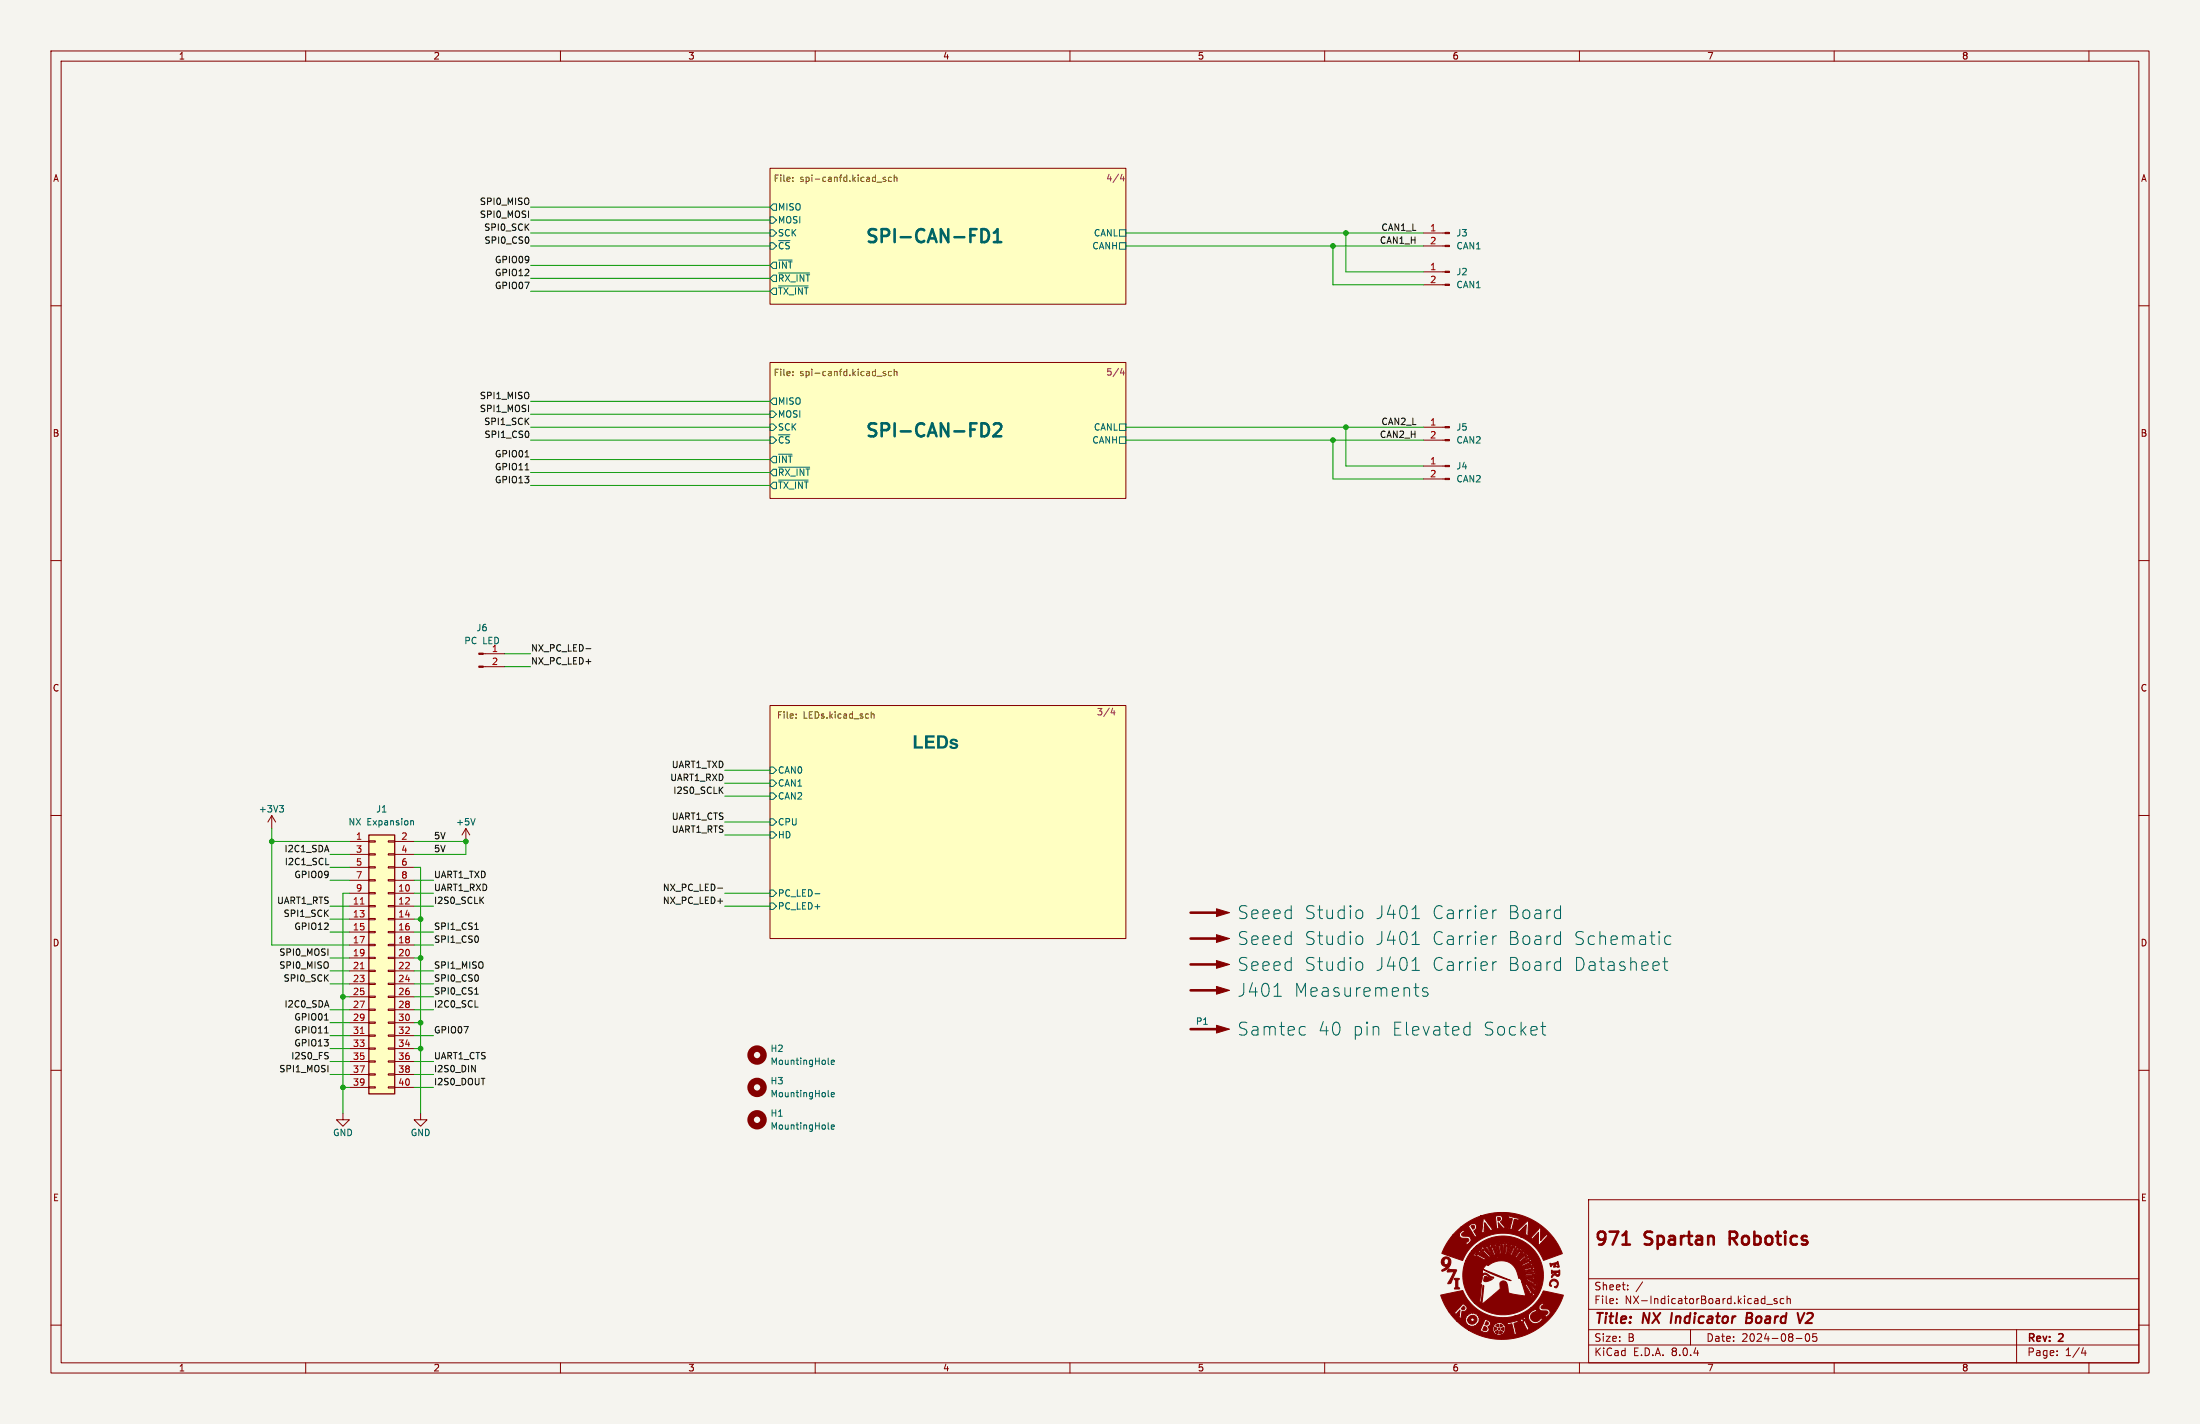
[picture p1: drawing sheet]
<svg xmlns="http://www.w3.org/2000/svg" width="432mm" height="279mm" viewBox="0 0 432 279" stroke-linecap="round" stroke-linejoin="round" font-family="sans-serif">
<path d="M0 0h431.8v279.4h-431.8z" fill="#f5f4ef" stroke="#f5f4ef" stroke-width=".2"/>
<g fill="none" stroke="#840000" stroke-width=".2">
<path d="M10 10h411.8v259.4h-411.8zM12 12h407.8v255.4h-407.8zM60 10v2M110 10v2M160 10v2M210 10v2M260 10v2M310 10v2M360 10v2M410 10v2M151.1 33h69.9v26.7h-69.9zM10 60h2"/>
<path d="M279.4 55.9h4.2M279.4 53.3h4.2M279.4 48.3h4.2M279.4 45.7h4.2M419.8 60h2M151.1 71.1h69.9v26.7h-69.9zM279.4 94h4.2M279.4 91.4h4.2M279.4 86.4h4.2M279.4 83.8h4.2M10 110h2M419.8 110h2"/>
<path d="M151.1 138.4h69.9v45.8h-69.9zM10 160h2M419.8 160h2M53.3 160l-.7 1.3M53.3 160v2.6M53.3 160l.8 1.3M91.4 165.1h.1M91.4 162.6l-.7 1.2M91.4 162.6v2.5M91.4 162.6l.8 1.2M10 210h2M67.3 218.4v1.3h1.3l-1.3 1.3-1.3-1.3h1.3"/>
<path d="M82.5 218.4v1.3h1.3l-1.3 1.3-1.2-1.3h1.2M419.8 210h2M311.8 235.4h108v32h-108zM10 260h2M311.8 256.9h108M311.8 250.9h108M317.3 255.6v.2M317.3 254.9v.1M319.5 252.9v.2M319.5 252.2v.1M322.4 251.5l-1.3 1.9M346.8 255.9h1.1"/>
<path d="M348.8 254.9l-.4-.1-.2 .2 .1 .2 .5 .2v.3h-.6M350.1 254.9l-.4-.1-.3 .3 .1 .6h.6M350.8 254.9l.2-.1 .3 .1 .1 .9M350.8 254.3v1.5M419.8 260h2M60 267.4v2M110 267.4v2M160 267.4v2M210 267.4v2M260 267.4v2M310 267.4v2M311.8 263.9h108"/>
<path d="M311.8 260.9h108M331.8 260.9v3M352.5 262.6h1.2M354.5 261.8l.2-.1a.8 .8 0 0 1 .5 .7 .8 .8 0 0 1-.5 .8 1 1 0 0 1-.2-1.4zM356.5 261.7h-.7v.7l.2-.1h.5l.1 .2-.1 .5-.2 .2-.5-.2M360 267.4v2M395.8 260.9v6.5M403.8 265.8v.2M403.8 265.1v.1M408.9 264.4l-.4 1.1h1M409.3 265v1M410 267.4v2"/>
</g>
<path d="M328.2 257.6l-.3 2M342.8 258.6h.7M343.5 258.6l.2 .1M343.6 257.6h-.7l-.2 2 .9-.1M343.7 258.5l-.2 .1M354.2 257.6l-1 2M355 257.6l-.3 .2M355.7 258.5l-1.3 1.1h1.2" fill="none" stroke="#840000" stroke-width=".4"/>
<path d="M233.7 179.1h6.3M233.7 184.2h6.3M233.7 189.2h6.3M233.7 194.3h6.3M233.7 201.9h6.3M318.5 244.2h1.4M339.5 243h1M340.5 241.7h-1v2.5" fill="none" stroke="#840000" stroke-width=".51"/>
<g fill="#840000" stroke="#840000" stroke-width=".2">
<path d="M282.8 254.1l4.3-.9a8.5 8.5 0 0 0 10 5.1h2.9l.1 .6 .4 .7h.3a1.43 1.43 0 0 0 1.9-.8l-.2-.3-.4 .5a.98 .98 0 0 1-1.6-.3 .98 .98 0 0 1 1-1.3l.1 .1 .2-.1-.1-.1a.43 .43 0 0 0-.4-.4 .43 .43 0 0 0-.4 .3l-.8 .6-.1 .5h-2.9h.1a8.5 8.5 0 0 0 3.3-1.8h1.5l.3 .6 .9 .1a.42 .42 0 0 1 .6 .2 .42 .42 0 0 1-.5 .5l-.2 .1 .4 .5 .2-.3a.73 .73 0 0 0 .4-1.1l-.4-.3h-1.1a.39 .39 0 0 1 0-.5 .39 .39 0 0 1 .5-.2l-.4-.5-.5 .5-.2 .4h-1.5a13.2 13.2 0 0 0 2.5-3.2l3.8 .8a12.7 12.7 0 0 1-18.6 6.9h2.1l1.4 .5 .3-.1 .3-.7h.6l.1 .1-.1 .1 .2 .3-.1 .1h.1l.1 .3h.1v.2l.1-.1 .1 .2 .1-.1v.2l.1-.1 .3 .2 .1-.1 .3 .1 .1-.1h.1v-.1l.2 .1v-.2l.1 .1v-.2l.2 .1v-.2h.2l-.1-.1 .3-.2-.1-.1 .1-.1v-.3l.1-.1-.1-.1h.1l-.2-.2 .1-.2-.1-.1-.1-.3-.2 .1 .1-.2h-.3l-.1-.2-.1 .1-.1-.2h1.2l.2 .6 .7-.3 .4 1.6a.22 .22 0 0 1 .1 .3 .22 .22 0 0 1-.2 .1l.2 .2 .6-.2 .1-.2a.4 .4 0 0 1-.5-.5l-.1-.7a.41 .41 0 0 1-.1-.6 .41 .41 0 0 1 .6-.1h.2l-.1-.5h.5l.5 .3 .7 1.3a.21 .21 0 0 0 .2 .3 .21 .21 0 0 0 .2-.3l-.3-.8a1.17 1.17 0 0 1-.2-1.3h-.1a.22 .22 0 0 0-.3-.2 .22 .22 0 0 0-.1 .4l-.3 .1v-.4l-.3 .6-.6-.1-.1 .1-1.6 .4h-2.3v.1l-.1-.1v.2l-.4 .1-.1 .3-.1-.1-.2 .7h-.6v-.2l-.3-.2a.69 .69 0 0 0 .5-.8 .69 .69 0 0 0-.7-.6l-.5-.1 .1 .3-.2 .5-.6 1.3-.2-.1-.1 .2h-2.1l-2.2-1.8 1.7 .1 .1 .3-.2 .2h.4v.4l.2-.1 .4 .1v.2l.4-.2 .2 .2 .1-.2 .2-.1 .3 .1a.36 .36 0 0 1 .4-.5l-.1-.2 .4-.3a.28 .28 0 0 1-.2-.2 .28 .28 0 0 1 .2-.3 .28 .28 0 0 1-.3-.2 .28 .28 0 0 1 .2-.3 .31 .31 0 0 1-.4-.1 .31 .31 0 0 1-.1-.4h-.1a.28 .28 0 0 1-.3 .1 .28 .28 0 0 1-.1-.3 .35 .35 0 0 1-.4 .2 .35 .35 0 0 1-.3-.2 .3 .3 0 0 1-.2 .3 .3 .3 0 0 1-.3-.1v.2l-.2 .2h-.3a.31 .31 0 0 1 .1 .4 .31 .31 0 0 1-.4 .1 .3 .3 0 0 1 .3 .3 .3 .3 0 0 1-.3 .3h-1.4l-1.6-1.8h.9l.6 .6v-.3l.7-.7-.2 1.2a.47 .47 0 0 0 .4 .6h.1l-.1-.3 .1-.8a.3 .3 0 0 1 0-.4 .3 .3 0 0 1 .5 0h.1a.71 .71 0 0 0 .4-.8 .71 .71 0 0 0-.5-.6l-.4-.2v.2l-1.4 1.6-1.2-.1a11.3 11.3 0 0 1-1.6-3.3z"/>
<path d="M289.3 244.9l.4-.3h1.8l1.3 1.8 .2-.1 3.6 .1 .8-1.5a.41 .41 0 0 0 .3-.3 .41 .41 0 0 0-.1-.4l-.1 .3h-.2v-.3l-.3 .3v.5l-.6 1.3h-3.4l-1.1-2h.4l.4 .5 .6 1.5h2.8l.8-2-.1-.3a.16 .16 0 0 1 0 .2 .16 .16 0 0 1-.2 0 .16 .16 0 0 1 0-.2l-.7 2.2h-2.4l-.5-1.3 .1-.6-.3-.3h.4l.2 .4 .5 1.8 .2-.1-.4-1.9h.3l.2 .5 .2 1.4 1.2 .1 .3-1.5 .2-.4-.1-.5-.1 .3-.2-.1 .1-.3a.53 .53 0 0 0-.2 .9l-.2 1.5h-.8l-.2-1.6 .2-.5a.77 .77 0 0 1 .3 1v.8a.16 .16 0 0 0 0 .3 .16 .16 0 0 0 .2 0 .16 .16 0 0 0 0-.3l.1-2a.17 .17 0 0 1-.2 .2 .17 .17 0 0 1-.1-.3l-.1 .3h-.2l-.3-.4 .1 .3-.2 .1-.2-.2v.4h-.3l-.2-.4v.3l-.2-.2-.5 .1-.1 .3h-.1l-.1-.3-.2 .3h-.5a.18 .18 0 0 1 0 .3 .18 .18 0 0 1-.2 0 .18 .18 0 0 1-.1-.2v.2h-1.8a7.8 7.8 0 0 1 10.7-.1 7.8 7.8 0 0 1 .7 10.7 8.1 8.1 0 0 1-11.7 .4l1 .1 .3-.3 .4-3.2 .1 .1-.3 3.6 3.2-2.7a.76 .76 0 0 0 .3-1.1 .74 .74 0 0 1 .7-.8 .74 .74 0 0 1 .8 .8v.2a1.8 1.8 0 0 0 .3 1.4l3.3 .6-.7-2.3h.5l1 1.7 .1 .6 .4 .3v-.4h.2l.1 .3a.55 .55 0 0 0 .1-.6 .55 .55 0 0 0-.6-.3l-1-1.7-.8 .1-.1-.5h.6l.4 .2 1.5 1.6h.2l-.2-.2 .1-.1 .2 .1v-.2l-.6-.3-1.3-1.3h-.2l.2 .1-.1 .2-.8-.1-.2-.5h.9l.6 .4a2.36 2.36 0 0 1 1.3 .9l.4-.1-.3-.1 .1-.2 .3 .1-.3-.4h-.5l-1.5-.8-.1 .2h-.9v-.2h-.4l-.1-.2a3.5 3.5 0 0 0-2.2-3 3.5 3.5 0 0 0-3.7 .7l-.4-.2-.7 .9 5.6 2.3-3.2-1.1-2.4-1.2v1a1.03 1.03 0 0 1 1.5 .4l.7 .2v.2l-.6-.1-1.1-.7-.5 .2-.1 .7-.3 1.1 .2 .1-.4 3.5h-1a7.6 7.6 0 0 1-2-7.6l4.6 .1a4 4 0 0 1 5.2 .1 4.8 4.8 0 0 1 1.1 2.4l-.1-.6h.4l.1 .4 .1-.1a.35 .35 0 0 0-.1-.4 .35 .35 0 0 0-.5 0 .43 .43 0 0 1 0-.7h.2l.1 .3h.1a.36 .36 0 0 0-.1-.5 .36 .36 0 0 0-.5 .2l-.2-.3a.25 .25 0 0 1 0-.5 .25 .25 0 0 1 .3 .3h.2l-.2-.5-.6 .2-.1-.1a.31 .31 0 0 1-.3-.3 .31 .31 0 0 1 .3-.3l.2 .2h.2l-.4-.4-.4 .4-.2-.2a.34 .34 0 0 1-.4-.2 .34 .34 0 0 1 .1-.4l.5 .2a.42 .42 0 0 0-.6-.4 .36 .36 0 0 1-.1 .4 .36 .36 0 0 1-.5 0 .3 .3 0 0 1-.3-.2 .3 .3 0 0 1 0-.3h.5l-.7-.2v.5h-.9a.18 .18 0 0 1-.1-.3 .18 .18 0 0 1 .3-.1h.2l-.3-.1a.28 .28 0 0 0-.4 .1 .28 .28 0 0 0 .1 .4l-1 .2-.1-.3 .5-.2h-.3a.25 .25 0 0 0-.3 .2 .25 .25 0 0 0 .1 .3l-.5 .3a.28 .28 0 0 1-.2 .1 .28 .28 0 0 1-.3-.2l.4-.3-.3 .1a.28 .28 0 0 0-.2 .3 .28 .28 0 0 0 .2 .2l-.2 .2h-4.6l.3-.6h3.8a.37 .37 0 0 0 .5 .4l-.3-.4 .5-.3a.23 .23 0 0 1 .4-.1 .23 .23 0 0 1 0 .3l-.3 .2 .3-.1a.3 .3 0 0 0 .3-.2 .3 .3 0 0 0-.2-.3l.6-.2a.29 .29 0 0 1 .4-.1 .29 .29 0 0 1 .1 .3l-.5 .2 .4-.1a.3 .3 0 0 0 .3-.1 .3 .3 0 0 0-.1-.4h1.1v.4h-.5h.7v-.5l1 .3a.3 .3 0 0 1-.1 .3 .3 .3 0 0 1-.4 0h-.1l.6 .2 .2-.5 .5 .2a.29 .29 0 0 1 .3 .3 .29 .29 0 0 1-.2 .3l-.4-.1a.41 .41 0 0 0 .4 .3 .41 .41 0 0 0 .4-.4l.6 .6-.4 .2-.3-.1a.37 .37 0 0 0 .3 .3 .37 .37 0 0 0 .4-.2h.1l.4 .7-.4 .1-.2-.3h-.1l.2 .4a.38 .38 0 0 1 .4-.1 .38 .38 0 0 1 .3 .3v.2a.22 .22 0 0 1 0 .3 .22 .22 0 0 1-.3-.1l-.2-.2a.35 .35 0 0 0 .1 .4 .35 .35 0 0 0 .5-.1l.2 .8h-.5v-.4v.5l.8-.1v.1l1.9 .5 .3-.1a.17 .17 0 0 1-.3-.1 .17 .17 0 0 1 .2-.2l-2.3-.2-.1-.5h.3v.2h1.3l.5 .2 .3-.1-.2-.2 .1-.1 .2 .1-.3-.3-.5 .2h-1.7l-.1-.4h.3l.1 .2 2.1-.2-.2-.2 .3-.1-.3-.2-.5 .2-1.8 .3-.1-.5h.3v.2l1.6-.3a.43 .43 0 0 0 .4 .1 .43 .43 0 0 0 .3-.4 .18 .18 0 0 1-.2 .1 .18 .18 0 0 1-.2-.1l.3-.2-.5-.1-.4 .3-1.1 .3a.48 .48 0 0 1-.7-.3h.3l.1 .2 1.5-.6a.4 .4 0 0 0 .6-.3l-.2 .1-.1-.1 .1-.2h-.1l-1.9 .9h-.3l-.3-.5h.3l.2 .2 1.2-.6h.6l.3-.3h-.4v-.2h.3a.54 .54 0 0 0-.8 .3l-1.4 .6h-.3l-.2-.4h.3l.1 .2 1.8-1.1a.16 .16 0 0 1-.2-.1 .16 .16 0 0 1 .2-.2h-.3l-1.6 1.2h-.3l-.4-.4h.4l.1 .2 1.3-1a.44 .44 0 0 0 .4-.1 .44 .44 0 0 0 .1-.5l-.2 .3-.1-.1 .1-.3-.4 .2-.2 .4-1.1 .9h-.4l-.4-.3 .6 .1 1.5-1.4v-.3l-.2 .2v-.3l-.1 .1-1.4 1.6h-.4l-.5-.3h.5l.2 .1 .8-1.1 .5-.2 .1-.4-.3 .1-.1-.1 .2-.2a.52 .52 0 0 0-.5 .6l-.9 1.2h-.5l-.7-.3 1 .1 1.1-1.8a.16 .16 0 0 1-.3 0 .16 .16 0 0 1 .2-.2l-.3 .1-.1 .5-.8 1.3h-.8a5.8 5.8 0 0 0-4.6 .9h-3.8l.7-1.4h.7l.3 .4a1.47 1.47 0 0 1 1.3 .5l.6 .3 .4-.2-.4-.2a2.27 2.27 0 0 1-1.4-1l-.6-.1 .2 .3-.2 .1-.2-.2-.7 .1 .4-.6h1.1l1.9 1.5 .2-.1-1.7-1.6h-.3l.2 .1v.2l-1.4-.1 .4-.4h1.3l.2 .4 .5 .2 1.1 1.1 .3-.2-1.2-1.2a.55 .55 0 0 0-.2-.5 .55 .55 0 0 0-.6-.1 .22 .22 0 0 1 .3 .1 .22 .22 0 0 1-.1 .3l-.3-.2z"/>
<path d="M285.4 250.8h.1a.79 .79 0 0 1 .9 .2 .61 .61 0 0 0-.3 .8v.2a.51 .51 0 0 0 .4 .8l-.1 .1h-.7a.2 .2 0 0 1-.2-.1 .2 .2 0 0 1 .2-.3v-.8a.45 .45 0 0 0-.3-.7z"/>
<path d="M304.4 251.3a.87 .87 0 0 1 1.3 .1 .87 .87 0 0 1-.4 1.3l-.2-.2a.66 .66 0 0 0 .5-.9 .66 .66 0 0 0-1-.2 .66 .66 0 0 0-.1 1l-.4-.3z"/>
<path d="M284.3 249l1.2 .1a.25 .25 0 0 1 .4 .1 .25 .25 0 0 1-.1 .3l-.8 1.7a.65 .65 0 0 1-.8 .7l1.2-2.4-1 .1a.25 .25 0 0 1-.4-.1 .25 .25 0 0 1 .2-.4z"/>
<path d="M304.5 249.3l1.2 .1 .4-.2a.93 .93 0 0 1-.4 1.2h-.2a.36 .36 0 0 0-.3-.3 .36 .36 0 0 0-.3 .2l-.3 .4a.77 .77 0 0 1 .6-1h-.4l-.2 .2-.1-.2h.9a.32 .32 0 0 0 .2 .4 .32 .32 0 0 0 .3-.4h-1.4z"/>
<path d="M283.1 246.9a1.01 1.01 0 0 1 1.4 0 1.01 1.01 0 0 1 .1 1.4 1.54 1.54 0 0 1-1.6 1.1v-.2l1-.7a.86 .86 0 0 1-1.1-.8h.5a.46 .46 0 0 0 .6 .4 .46 .46 0 0 0 .3-.6 .45 .45 0 0 0-.5-.5 .45 .45 0 0 0-.4 .6v.1h-.5z"/>
<path d="M304.2 247.9h.5a1.07 1.07 0 0 0 1-.4l.3 .8a.23 .23 0 0 1 0 .3 .23 .23 0 0 1-.3 0v-.1a.31 .31 0 0 0 0-.5 .31 .31 0 0 0-.5 .1l.3 .4-.5 .1-.1-.1a.19 .19 0 0 0 .1-.3 .19 .19 0 0 0-.3 0l-.3 .3z"/>
<path d="M285.8 241.6l.9-.8h1.2a.81 .81 0 0 1 .8 .7l.4 .6a.52 .52 0 0 1 .1 .7l.9-.4-.1-.1-.2 .1-.4-.6h1.3v.1l.8-.2-.2-.1v-.8h.2a.16 .16 0 0 0 .2 .1 .16 .16 0 0 0 .1-.3 .16 .16 0 0 0-.3 0v.2h-.2l.1-.9 .7 .9a.39 .39 0 0 1 .2 .7h5.4l.8 .2a.52 .52 0 0 1 .3-.7h.3v.2a.16 .16 0 0 0 .2 0 .16 .16 0 0 0 0-.2 .16 .16 0 0 0-.2 0h-.3l.8-.7-.1 1.7-.3 .1 .8 .4-.1-.4 .1-1.7a.7 .7 0 0 0-.2-.9l-2.1 2h-5.4l.6-.2h4h-4l.2-.1v-.1h-.3l-1.4-1.9a.21 .21 0 0 0-.3-.2 .21 .21 0 0 0 0 .4l-.3 2.3-1.4 .1a.22 .22 0 0 1-.1-.3 .22 .22 0 0 1 .2-.2l.3-.3v-.4a.71 .71 0 0 0-.6-.6 .71 .71 0 0 0-.7 .4l-.6 .4h-1.2l.4-.3a12.6 12.6 0 0 1 3.5-1.9h2.7v.2h.2l.2 2.1-.2 .2 .9-.1-.2-.1-.2-1 .8 .8a.37 .37 0 0 0 .6 .2l.2-.1-.3-.1-.8-.9 .4-.5v-.3l1.8 .1a.93 .93 0 0 1-.1 1l-.1 .5a.24 .24 0 0 1-.1 .3 .24 .24 0 0 1-.3 0l.3 .2a.45 .45 0 0 0 .6 0 .27 .27 0 0 1-.2-.2 .27 .27 0 0 1 .1-.3l.3-1.4 .7 .2-.1 .1a.39 .39 0 0 0 .4-.5h-.2l-1.6-.3a.16 .16 0 0 0-.2-.2 .16 .16 0 0 0-.1 .2l-.1 .3h-1.1a.9 .9 0 0 0-1.3-.4h-3a12.7 12.7 0 0 1 16 7.4l-3.7 1.3a8.4 8.4 0 0 0-4.5-4.6h1.9l.7 .5-.1-.2 1.1-1.2-.1 2.5h.2l1.4-1.5a.2 .2 0 0 1 .2-.2 .2 .2 0 0 1 .2 .1h.1l-.6-.7-.2 .1 .2 .3-1 1v-2.1a.47 .47 0 0 0-.6-.5l.2 .4-1.4 1.5-.2-.1-.1 .1h-1.9a8.7 8.7 0 0 0-11.4 4.6l-4-1.4a12.3 12.3 0 0 1 2.2-3.6h1.2l.4 .6 .8 .1a.42 .42 0 0 1 .7 .3 .42 .42 0 0 1-.7 .4l.3 .6 .3-.3a.85 .85 0 0 0 .5-1l-.4-.4h-.4a.76 .76 0 0 1-1-.4 .44 .44 0 0 1 .6-.4l-.4-.5-.6 .6-.1 .4h-1.2z"/>
<path d="M293.5 261.3l.4-.3 .2 .1v.3a.22 .22 0 0 1-.1 .3 .22 .22 0 0 1-.3-.1z"/>
<path d="M294.4 261.2l.1-.1 .5 .3a.47 .47 0 0 1-.7 .2z"/>
<path d="M294.7 260.6l.5-.2a.37 .37 0 0 1-.2 .7l-.3-.3z"/>
<path d="M293.4 260.3l.1 .1a.34 .34 0 0 1 .2 .4 .34 .34 0 0 1-.4 .2z"/>
<path d="M294.4 259.8l.6 .3-.2 .1a.25 .25 0 0 1-.3 .1 .25 .25 0 0 1-.1-.3z"/>
<path d="M293.6 260.1l.5-.3v.5h-.1z"/>
<path d="M291.3 260.2l.5 .3a.41 .41 0 0 1-.1 .6 .41 .41 0 0 1-.6-.1z"/>
<path d="M291.7 259.3a.37 .37 0 0 1 .4 .5 .37 .37 0 0 1-.6 .1z"/>
<path d="M299 259l.3-.1v.2l-.3 .1 .2-.3-.2 .3z"/>
<path d="M288.3 258.4a.9 .9 0 0 1 1.3-.1 .9 .9 0 0 1 .1 1.3 .9 .9 0 0 1-1.3 0l-.3-.6h.5l.4 .3 .3-.1v-.4a.37 .37 0 0 0-.4-.2 .37 .37 0 0 0-.3 .4h-.5z"/>
<path d="M287.2 256.3l.3 .3v.2a.4 .4 0 0 1-.7 0z"/>
<path d="M291.4 250.5h.3l1.2 .5-.1 .1a1.82 1.82 0 0 1-1.5 .3l-.1-.1z"/>
<path d="M300.5 253.9h.2v.2h-.2v-.2l.2 .1z"/>
<path d="M301.1 251.7h.2v.2h-.2l.2-.1z"/>
<path d="M300.8 250.1h.2v.1h-.2h.2z"/>
<path d="M300.7 248.7l.1-.1 .1 .2-.2 .1 .2-.2-.2 .1 .1-.1-.2 .1 .2-.2z"/>
<path d="M300.2 247.5h.2v.2h-.2l.2-.1h-.2h.2z"/>
<path d="M299.4 246.3h.2l-.1 .2h-.1l.2-.2-.2 .1 .1-.1-.1 .1z"/>
<path d="M289.7 246l.2 .2-.2-.2 .2 .2-.2-.2h.1a.15 .15 0 0 1 .2 .1 .15 .15 0 0 1-.2 .2 .15 .15 0 0 1-.1-.2l.1 .1z"/>
<path d="M298.3 245.5l.2-.1 .1 .2h-.2l.1-.1-.1 .1 .1-.1z"/>
<path d="M290.9 245.1l.3 .1-.1 .2-.2-.1 .2 .1-.2-.2 .2 .1-.2-.1 .2 .1z"/>
<path d="M297.1 244.6h.2v.2h-.2l.2-.1-.1-.1-.1 .2z"/>
<path d="M292.8 244.5h.1v.2h-.1l.1-.1-.1-.1-.1 .2z"/>
<path d="M295.8 244.3h.1v.2h-.1l.1-.2-.1 .2 .1-.2-.2 .1z"/>
<path d="M294.1 244.2l.2 .2-.2-.2 .2 .2-.1-.2h.1l.1 .2h-.2z"/>
<path d="M288.7 240.6a.37 .37 0 0 1 .7 0 .37 .37 0 0 1-.4 .5z"/>
<path d="M293.9 238.9a.36 .36 0 0 1 .6 .2 .36 .36 0 0 1-.4 .4z"/>
<path d="M283.6 93.9h.9v.2h-.9z"/>
<path d="M283.6 91.3h.9v.3h-.9z"/>
<path d="M283.6 86.2h.9v.3h-.9z"/>
<path d="M283.6 83.7h.9v.2h-.9z"/>
<path d="M283.6 55.8h.9v.2h-.9z"/>
<path d="M283.6 53.2h.9v.3h-.9z"/>
<path d="M283.6 48.1h.9v.3h-.9z"/>
<path d="M283.6 45.6h.9v.2h-.9z"/>
<path d="M238.8 183.4l2.5 .8-2.5 .7z"/>
<path d="M238.8 188.5l2.5 .7-2.5 .8z"/>
<path d="M238.8 178.3l2.5 .8-2.5 .7z"/>
<path d="M238.8 201.2l2.5 .7-2.5 .8z"/>
<path d="M238.8 193.5l2.5 .8-2.5 .8z"/>
<circle cx="294.2" cy="260.7" r=".2"/>
<circle cx="299.5" cy="252" r=".1"/>
<circle cx="299.5" cy="251" r=".08"/>
</g>
<g fill="#ffffc2" stroke="#ffffc2" stroke-width=".2">
<path d="M151.1 138.4h69.9v45.8h-69.9z"/>
<path d="M151.1 71.1h69.9v26.7h-69.9z"/>
<path d="M151.1 33h69.9v26.7h-69.9z"/>
</g>
<g fill="none" stroke="#006464" stroke-width=".2">
<path d="M151.1 42.5h.7l.6 .7-.6 .6h-.7zM151.1 45.1h.7l.6 .6-.6 .7h-.7zM151.1 47.6h.7l.6 .7-.6 .6h-.7zM151.8 40h.6v1.3h-.6l-.7-.7zM151.8 51.4h.6v1.3h-.6l-.7-.6zM151.8 54h.6v1.2h-.6l-.7-.6zM151.8 56.5h.6v1.3h-.6l-.7-.6zM152.8 51h2.7M152.8 53.6h6.1M152.8 56.1h5.8M219.7 47.6h1.3v1.3h-1.3zM219.7 45.1h1.3v1.3h-1.3z"/>
<path d="M151.8 78.1h.6v1.3h-.6l-.7-.7zM151.1 80.6h.7l.6 .7-.6 .6h-.7zM151.1 83.2h.7l.6 .6-.6 .7h-.7zM151.1 85.7h.7l.6 .7-.6 .6h-.7zM151.8 89.5h.6v1.3h-.6l-.7-.6zM151.8 92.1h.6v1.2h-.6l-.7-.6zM151.8 94.6h.6v1.3h-.6l-.7-.6zM152.8 89.1h2.7M152.8 91.7h6.1M152.8 94.2h5.8M219.7 85.7h1.3v1.3h-1.3zM219.7 83.2h1.3v1.3h-1.3z"/>
<path d="M54.9 158.1h.7l-.4 .4M55.4 158.5l.2 .3v.3l-.2 .2M151.1 155.6h.7l.6 .6-.6 .6h-.7zM151.1 150.5h.7l.6 .6-.6 .7h-.7zM151.1 153h.7l.6 .7-.6 .6h-.7zM93.3 160.6l-.5 1.3M151.1 174.6h.7l.6 .7-.6 .6h-.7zM151.1 160.7h.7l.6 .6-.6 .6h-.7zM151.1 163.2h.7l.6 .6-.6 .7h-.7zM151.1 177.2h.7l.6 .6-.6 .6h-.7zM159.9 175.4h1M267 178.5l.5 .5v.8l-.5 .4"/>
<path d="M293 178.5v1.7M293.7 178.5a.65 .65 0 0 0-.7 .5M306 178.5l.3 .2M306.3 177.7v2.5M250 195.5h1.5M267 183.6l.5 .5v.7l-.5 .5M267 188.7l.5 .5v.7l-.5 .5M277.1 185.3h1.5M277.1 190.4h1.5M277.1 180.2h1.5M277.5 193.8h1M278.2 195.5h.3"/>
<path d="M280.2 193.9l-.6-.1-.4 .3 .1 .4 .9 .3 .1 .2-.1 .4-.3 .1-.7-.1M293 183.6v1.7M293 188.7v1.7M293.7 183.6a.65 .65 0 0 0-.7 .5M293.7 188.7a.65 .65 0 0 0-.7 .5M306 183.6l.3 .1M306 188.7l.3 .1M306.3 182.8v2.5M306.3 187.9v2.5M306.3 185.2l-.3 .1M306.3 190.3l-.3 .1M306.3 180.1l-.3 .1"/>
<path d="M326.4 188.7h.9M326.7 187.9v2.1l.2 .3 .4 .1M327.9 183.7l-.7-.1-.5 .5v.7l.3 .4 .2 .1 .7-.1M162.5 215l.2 .2M162.5 208.7l.2 .2M163.2 214.8l.6-.1-.1-.3h-.4l-.1 .1v.6h.5M163.2 208.4l.6-.1-.1-.2-.4-.1-.1 .2v.6h.5M256 201.4l.2 .1M256.2 203l-.2 .1M287.8 201.4l.7 .1M288.5 200.6v2.5M288.5 203l-.7 .1"/>
<path d="M302.4 201.4h1M302.8 202.7l.1 .3 .5 .1M162.5 221.4l.2 .2M163.2 221.1l.6-.1-.1-.2-.4-.1-.1 .2v.6h.5"/>
</g>
<g fill="none" stroke="#725600" stroke-width=".2">
<path d="M155.6 34.8v.1M155.6 35.5v.1M172.1 35.7h1M173.8 34.8h-.3l-.2 .1 .1 .2 .4 .1v.4h-.5M175 34.8h-.4l-.2 .2 .1 .6h.5M175.5 34.3v1.3M175.5 34.9l.5-.1 .1 .8M155.6 73.6v.1M155.6 72.9v.1M172.1 73.8h1M173.8 72.9h-.3l-.2 .1 .1 .2 .4 .1v.4h-.5M175 72.9h-.4l-.2 .2 .1 .6h.5"/>
<path d="M175.5 73l.5-.1 .1 .8M175.5 72.4v1.3M171 139.6v1.3M156.2 140.8v.1M156.2 140.1v.1M171 140.2l.5-.1 .1 .8"/>
</g>
<path d="M220.2 34.2l-.3 .9h.8M220.5 34.7v.8M220.2 72.3l-.3 .9h.8M220.5 72.8v.8M218.4 138.9l-.3 1h.8M218.7 139.4v.9" fill="none" stroke="#840084" stroke-width=".2"/>
<path d="M192.6 45a1.34 1.34 0 0 1 1.5 .8 1.34 1.34 0 0 1-.5 1.6l-1 .1zM195.1 47.5h1.4M195.1 45.7l.7-.7v2.5M192.6 83.1a1.34 1.34 0 0 1 1.5 .8 1.34 1.34 0 0 1-.5 1.6l-1 .1M195.1 83.3l.3-.2h.6a.69 .69 0 0 1 .4 1.1l-1.5 1.4h1.6" fill="none" stroke="#006464" stroke-width=".51"/>
<g fill="none" stroke="#840000" stroke-width="1.3">
<circle cx="148.6" cy="219.7" r="1.27"/>
<circle cx="148.6" cy="213.4" r="1.27"/>
<circle cx="148.6" cy="207" r="1.27"/>
</g>
<path d="M72.4 163.8h5.1v50.8h-5.1z" fill="#ffffc2"/>
<g fill="none" stroke="#840000" stroke-width=".2">
<path d="M94.8 130.8h4.3M94.8 128.3h4.3M68.6 165.1h3.8M68.6 175.3h3.8M68.6 177.8h3.8M68.6 167.6h3.8M68.6 170.2h3.8M68.6 172.7h3.8M72.4 177.7h1.3v.2h-1.3zM72.4 175.1h1.3v.3h-1.3zM72.4 172.6h1.3v.2h-1.3zM72.4 170.1h1.3v.2h-1.3z"/>
<path d="M72.4 167.5h1.3v.3h-1.3zM72.4 165h1.3v.2h-1.3zM76.2 177.7h1.3v.2h-1.3zM76.2 175.1h1.3v.3h-1.3zM76.2 172.6h1.3v.2h-1.3zM76.2 170.1h1.3v.2h-1.3zM76.2 167.5h1.3v.3h-1.3zM76.2 165h1.3v.2h-1.3zM77.5 165.1h3.8M77.5 175.3h3.8M77.5 177.8h3.8M77.5 167.6h3.8"/>
<path d="M77.5 170.2h3.8M77.5 172.7h3.8M68.6 180.3h3.8M68.6 182.9h3.8M68.6 185.4h3.8M68.6 188h3.8M68.6 190.5h3.8M68.6 193h3.8M68.6 195.6h3.8M68.6 198.1h3.8M72.4 198h1.3v.2h-1.3zM72.4 195.5h1.3v.2h-1.3z"/>
<path d="M72.4 192.9h1.3v.3h-1.3zM72.4 190.4h1.3v.2h-1.3zM72.4 187.8h1.3v.3h-1.3zM72.4 185.3h1.3v.2h-1.3zM72.4 182.8h1.3v.2h-1.3zM72.4 180.2h1.3v.3h-1.3zM76.2 198h1.3v.2h-1.3zM76.2 195.5h1.3v.2h-1.3zM76.2 192.9h1.3v.3h-1.3zM76.2 190.4h1.3v.2h-1.3zM76.2 187.8h1.3v.3h-1.3zM76.2 185.3h1.3v.2h-1.3z"/>
<path d="M76.2 182.8h1.3v.2h-1.3zM76.2 180.2h1.3v.3h-1.3zM77.5 180.3h3.8M77.5 182.9h3.8M77.5 185.4h3.8M77.5 188h3.8M77.5 190.5h3.8M77.5 193h3.8M77.5 195.6h3.8M77.5 198.1h3.8M68.6 200.7h3.8M68.6 203.2h3.8"/>
<path d="M68.6 205.7h3.8M68.6 208.3h3.8M68.6 210.8h3.8M68.6 213.4h3.8M72.4 213.2h1.3v.3h-1.3zM72.4 210.7h1.3v.2h-1.3zM72.4 208.2h1.3v.2h-1.3zM72.4 205.6h1.3v.3h-1.3zM72.4 203.1h1.3v.2h-1.3zM72.4 200.5h1.3v.3h-1.3zM76.2 213.2h1.3v.3h-1.3zM76.2 210.7h1.3v.2h-1.3z"/>
<path d="M76.2 208.2h1.3v.2h-1.3zM76.2 205.6h1.3v.3h-1.3zM76.2 203.1h1.3v.2h-1.3zM76.2 200.5h1.3v.3h-1.3zM77.5 200.7h3.8M77.5 203.2h3.8M77.5 205.7h3.8M77.5 208.3h3.8M77.5 210.8h3.8M77.5 213.4h3.8"/>
</g>
<path d="M72.4 163.8h5.1v50.8h-5.1z" fill="none" stroke="#840000" stroke-width=".25"/>
<path d="M70.7 177.4h.8M70.7 190.1h.8M70.7 202.8h.8" fill="none" stroke="#a90000" stroke-width=".2"/>
<path d="M80.7 161.1h.4l.1 .8" fill="none" stroke="#006464" stroke-width=".2"/>
<g fill="#840000" stroke="#840000" stroke-width=".2">
<path d="M94 130.7h.8v.2h-.8z"/>
<path d="M94 128.1h.8v.3h-.8z"/>
</g>
<g fill="none" stroke="#0f0f0f" stroke-width=".2">
<path d="M103.7 46.7v.8M103.1 92.2h.7M103.1 89.7h.7M103.7 84.8v.8M115 127.3h1M63.9 169.7h.6M140.9 174.3h.9M93.2 195.1h.7M93.2 182.4h.7M93.2 197.6h.6M63.7 202.7h.7M63.7 200.1h.7"/>
<path d="M92.6 209l.7 1.3v-1.3"/>
</g>
<g fill="none" stroke="#009600" stroke-width=".2">
<path d="M104.1 45.7h47M104.1 48.3h47M104.1 54.6h47M104.1 52.1h47M104.1 57.2h47M104.1 40.6h47M104.1 43.2h47M221 45.7h58.4M221 48.3h58.4M261.6 48.3v7.6h17.8M264.2 45.7v7.6h15.2M104.1 78.7h47"/>
<path d="M104.1 86.4h47M104.1 83.8h47M104.1 81.3h47M104.1 92.7h47M104.1 95.3h47M104.1 90.2h47M221 86.4h58.4M221 83.8h58.4M261.6 86.4v7.6h17.8M264.2 83.8v7.6h15.2M99.1 128.3h5M99.1 130.8h5"/>
<path d="M142.2 153.7h8.9M142.2 156.2h8.9M142.2 151.1h8.9M53.3 162.6v22.8h15.3M53.3 165.1h15.3M64.8 177.8h3.8M64.8 172.7h3.8M64.8 170.2h3.8M64.8 167.6h3.8M68.6 175.3h-1.3v43.1M81.3 170.2h1.2v48.2M81.3 177.8h3.8"/>
<path d="M81.3 175.3h3.8M81.3 172.7h3.8M81.3 165.1h10.1v2.5h-10.1M142.2 177.8h8.9M142.2 161.3h8.9M142.2 163.8h8.9M142.2 175.3h8.9M64.8 198.1h3.8M64.8 182.9h3.8M64.8 188h3.8M64.8 180.3h3.8M64.8 190.5h3.8"/>
<path d="M64.8 193h3.8M67.3 195.6h1.3M81.3 198.1h3.8M81.3 182.9h3.8M81.3 188h1.2M81.3 185.4h3.8M81.3 180.3h1.2M81.3 190.5h3.8M81.3 193h3.8M81.3 195.6h3.8M64.8 203.2h3.8M64.8 205.7h3.8"/>
<path d="M64.8 200.7h3.8M64.8 210.8h3.8M64.8 208.3h3.8M67.3 213.4h1.3M81.3 203.2h3.8M81.3 205.7h1.2M81.3 200.7h1.2M81.3 213.4h3.8M81.3 210.8h3.8M81.3 208.3h3.8"/>
</g>
<g fill="#009600" stroke="#009600" stroke-width=".2">
<circle cx="67.3" cy="195.6" r=".46"/>
<circle cx="82.5" cy="188" r=".46"/>
<circle cx="53.3" cy="165.1" r=".46"/>
<circle cx="82.5" cy="180.3" r=".46"/>
<circle cx="91.4" cy="165.1" r=".46"/>
<circle cx="261.6" cy="48.3" r=".46"/>
<circle cx="264.2" cy="45.7" r=".46"/>
<circle cx="264.2" cy="83.8" r=".46"/>
<circle cx="261.6" cy="86.4" r=".46"/>
<circle cx="82.5" cy="205.7" r=".46"/>
<circle cx="67.3" cy="213.4" r=".46"/>
<circle cx="82.5" cy="200.7" r=".46"/>
</g>
<g font-size="3.5" fill="#006464">
<text x="169.5" y="48.4">SPI-CAN-FD1</text>
<text x="169.5" y="86.5">SPI-CAN-FD2</text>
<text x="179.1" y="147.3">LEDs</text>
<text x="242.8" y="185.6">Seeed</text>
<text x="242.8" y="180.6">Seeed</text>
<text x="256" y="185.6">Studio</text>
<text x="256" y="180.6">Studio</text>
<text x="269.8" y="185.6">J401</text>
<text x="269.8" y="180.6">J401</text>
<text x="280.9" y="185.6">Carrier</text>
<text x="280.9" y="180.6">Carrier</text>
<text x="295.7" y="185.6">Board</text>
<text x="295.7" y="180.6">Board</text>
<text x="308.6" y="185.6">Schematic</text>
<text x="242.8" y="190.7">Seeed</text>
<text x="256" y="190.7">Studio</text>
<text x="269.8" y="190.7">J401</text>
<text x="280.9" y="190.7">Carrier</text>
<text x="295.7" y="190.7">Board</text>
<text x="308.6" y="190.7">Datasheet</text>
<text x="242.8" y="195.8">J401</text>
<text x="253.9" y="195.8">Measurements</text>
<text x="242.8" y="203.4">Samtec</text>
<text x="258.6" y="203.4">40</text>
<text x="265.3" y="203.4">pin</text>
<text x="273" y="203.4">Elevated</text>
<text x="290.9" y="203.4">Socket</text>
</g>
<g font-size="3.5" fill="#840000">
<text x="312.8" y="245.1">971</text>
<text x="323" y="245.1">Spartan</text>
<text x="340.6" y="245.1">Robotics</text>
</g>
<g font-size="2.8" fill="#840000">
<text x="312.8" y="260.3">Title:</text>
<text x="322.5" y="260.3">NX</text>
<text x="328.8" y="260.3">Indicator</text>
<text x="344.3" y="260.3">Board</text>
<text x="355.3" y="260.3">V2</text>
</g>
<g font-size="2.1" fill="#840000">
<text x="312.8" y="256.1">File:</text>
<text x="312.8" y="253.4">Sheet:</text>
<text x="318.9" y="256.1">NX-IndicatorBoard.kicad_sch</text>
<text x="312.8" y="263.5">Size:</text>
<text x="319.5" y="263.5">B</text>
<text x="334.8" y="263.5">Date:</text>
<text x="341.8" y="263.5">2024-08-05</text>
<text x="397.8" y="263.7">Rev:</text>
<text x="404.2" y="263.7">2</text>
<text x="312.8" y="266.3">KiCad</text>
<text x="320.5" y="266.3">E.D.A.</text>
<text x="328.1" y="266.3">8.0.4</text>
<text x="397.8" y="266.3">Page:</text>
<text x="405.3" y="266.3">1/4</text>
</g>
<g font-size="1.8" fill="#840000">
<text x="35" y="11.9">1</text>
<text x="85" y="11.9">2</text>
<text x="135" y="11.9">3</text>
<text x="185" y="11.9">4</text>
<text x="235" y="11.9">5</text>
<text x="285" y="11.9">6</text>
<text x="335" y="11.9">7</text>
<text x="385" y="11.9">8</text>
<text x="10.3" y="35.9">A</text>
<text x="420.1" y="35.9">A</text>
<text x="10.3" y="85.9">B</text>
<text x="420.1" y="85.9">B</text>
<text x="10.3" y="135.9">C</text>
<text x="420.1" y="135.9">C</text>
<text x="10.3" y="185.9">D</text>
<text x="420.1" y="185.9">D</text>
<text x="10.3" y="235.9">E</text>
<text x="420.1" y="235.9">E</text>
<text x="35" y="269.3">1</text>
<text x="85" y="269.3">2</text>
<text x="135" y="269.3">3</text>
<text x="185" y="269.3">4</text>
<text x="235" y="269.3">5</text>
<text x="285" y="269.3">6</text>
<text x="335" y="269.3">7</text>
<text x="385" y="269.3">8</text>
</g>
<g font-size="1.8" fill="#840084">
<text x="217" y="35.8">4/4</text>
<text x="217" y="73.9">5/4</text>
<text x="215.2" y="140.6">3/4</text>
</g>
<g font-size="1.8" fill="#0f0f0f">
<text x="94.1" y="40.3">SPI0_MISO</text>
<text x="94.1" y="42.8">SPI0_MOSI</text>
<text x="94.9" y="45.4">SPI0_SCK</text>
<text x="95" y="47.9">SPI0_CS0</text>
<text x="270.7" y="47.9">CAN1_H</text>
<text x="271" y="45.4">CAN1_L</text>
<text x="97" y="51.7">GPIO09</text>
<text x="97" y="56.8">GPIO07</text>
<text x="97" y="54.3">GPIO12</text>
<text x="94.1" y="80.9">SPI1_MOSI</text>
<text x="94.1" y="78.4">SPI1_MISO</text>
<text x="94.9" y="83.5">SPI1_SCK</text>
<text x="271" y="83.5">CAN2_L</text>
<text x="95" y="86">SPI1_CS0</text>
<text x="97" y="89.8">GPIO01</text>
<text x="270.7" y="86">CAN2_H</text>
<text x="97" y="92.4">GPIO11</text>
<text x="97" y="94.9">GPIO13</text>
<text x="104.1" y="127.9">NX_PC_LED-</text>
<text x="104.1" y="130.5">NX_PC_LED+</text>
<text x="131.5" y="153.3">UART1_RXD</text>
<text x="131.8" y="150.8">UART1_TXD</text>
<text x="132.1" y="155.9">I2S0_SCLK</text>
<text x="131.8" y="160.9">UART1_CTS</text>
<text x="55.7" y="167.3">I2C1_SDA</text>
<text x="85.1" y="167.3">5V</text>
<text x="85.1" y="164.8">5V</text>
<text x="131.8" y="163.5">UART1_RTS</text>
<text x="55.8" y="169.8">I2C1_SCL</text>
<text x="57.7" y="172.4">GPIO09</text>
<text x="85.1" y="172.4">UART1_TXD</text>
<text x="54.3" y="177.5">UART1_RTS</text>
<text x="55.6" y="180">SPI1_SCK</text>
<text x="85.1" y="177.5">I2S0_SCLK</text>
<text x="85.1" y="174.9">UART1_RXD</text>
<text x="130" y="177.5">NX_PC_LED+</text>
<text x="130" y="174.9">NX_PC_LED-</text>
<text x="57.7" y="182.5">GPIO12</text>
<text x="85.1" y="185.1">SPI1_CS0</text>
<text x="85.1" y="182.5">SPI1_CS1</text>
<text x="54.7" y="187.6">SPI0_MOSI</text>
<text x="54.7" y="190.2">SPI0_MISO</text>
<text x="85.1" y="190.2">SPI1_MISO</text>
<text x="55.6" y="192.7">SPI0_SCK</text>
<text x="55.7" y="197.8">I2C0_SDA</text>
<text x="85.1" y="195.2">SPI0_CS1</text>
<text x="85.1" y="192.7">SPI0_CS0</text>
<text x="85.1" y="197.8">I2C0_SCL</text>
<text x="57.7" y="202.9">GPIO11</text>
<text x="57.7" y="200.3">GPIO01</text>
<text x="85.1" y="202.9">GPIO07</text>
<text x="57.1" y="207.9">I2S0_FS</text>
<text x="57.7" y="205.4">GPIO13</text>
<text x="85.1" y="207.9">UART1_CTS</text>
<text x="54.7" y="210.5">SPI1_MOSI</text>
<text x="85.1" y="213">I2S0_DOUT</text>
<text x="85.1" y="210.5">I2S0_DIN</text>
</g>
<g font-size="1.8" fill="#725600">
<text x="151.8" y="36">File:</text>
<text x="157" y="36">spi-canfd.kicad_sch</text>
<text x="151.8" y="74.1">File:</text>
<text x="157" y="74.1">spi-canfd.kicad_sch</text>
<text x="152.4" y="141.2">File:</text>
<text x="157.6" y="141.2">LEDs.kicad_sch</text>
</g>
<g font-size="1.8" fill="#006464">
<text x="152.6" y="41.5">MISO</text>
<text x="152.6" y="44">MOSI</text>
<text x="152.6" y="46.6">SCK</text>
<text x="214.6" y="46.6">CANL</text>
<text x="285.8" y="46.6">J3</text>
<text x="152.6" y="49.1">~{CS}</text>
<text x="152.6" y="52.9">~{INT}</text>
<text x="214.3" y="49.1">CANH</text>
<text x="285.8" y="49.1">CAN1</text>
<text x="152.6" y="55.5">~{RX_INT}</text>
<text x="152.6" y="58">~{TX_INT}</text>
<text x="285.8" y="54.2">J2</text>
<text x="285.8" y="56.7">CAN1</text>
<text x="152.6" y="82.1">MOSI</text>
<text x="152.6" y="79.6">MISO</text>
<text x="152.6" y="84.7">SCK</text>
<text x="152.6" y="87.2">~{CS}</text>
<text x="214.3" y="87.2">CANH</text>
<text x="214.6" y="84.7">CANL</text>
<text x="285.8" y="84.7">J5</text>
<text x="285.8" y="87.2">CAN2</text>
<text x="152.6" y="91">~{INT}</text>
<text x="152.6" y="93.6">~{RX_INT}</text>
<text x="285.8" y="92.3">J4</text>
<text x="285.8" y="94.8">CAN2</text>
<text x="152.6" y="96.1">~{TX_INT}</text>
<text x="93.4" y="124.1">J6</text>
<text x="91" y="126.6">PC</text>
<text x="94.7" y="126.6">LED</text>
<text x="96.4" y="128">1</text>
<text x="152.6" y="152">CAN0</text>
<text x="152.6" y="154.5">CAN1</text>
<text x="50.7" y="159.6">+3V3</text>
<text x="73.7" y="159.6">J1</text>
<text x="152.6" y="157.1">CAN2</text>
<text x="68.3" y="162.2">NX</text>
<text x="72" y="162.2">Expansion</text>
<text x="89.4" y="162.2">+5V</text>
<text x="152.6" y="162.2">CPU</text>
<text x="152.6" y="164.7">HD</text>
<text x="152.6" y="176.1">PC_LED-</text>
<text x="152.6" y="178.7">PC_LED+</text>
<text x="234.6" y="201.3">P1</text>
<text x="151.1" y="206.6">H2</text>
<text x="151.1" y="209.1">MountingHole</text>
<text x="151.1" y="213">H3</text>
<text x="151.1" y="215.5">MountingHole</text>
<text x="151.1" y="219.3">H1</text>
<text x="151.1" y="221.8">MountingHole</text>
<text x="65.3" y="223.1">GND</text>
<text x="80.5" y="223.1">GND</text>
</g>
<g font-size="1.8" fill="#a90000">
<text x="280.6" y="45.5">1</text>
<text x="280.6" y="53.1">1</text>
<text x="280.6" y="48">2</text>
<text x="280.6" y="55.6">2</text>
<text x="280.6" y="83.6">1</text>
<text x="280.6" y="86.1">2</text>
<text x="280.6" y="91.2">1</text>
<text x="280.6" y="93.7">2</text>
<text x="96.4" y="130.6">2</text>
<text x="69.8" y="164.8">1</text>
<text x="69.8" y="167.4">3</text>
<text x="78.7" y="164.8">2</text>
<text x="78.7" y="167.4">4</text>
<text x="69.8" y="169.9">5</text>
<text x="69.8" y="172.5">7</text>
<text x="78.7" y="169.9">6</text>
<text x="78.7" y="172.5">8</text>
<text x="69.2" y="177.5">11</text>
<text x="69.8" y="175">9</text>
<text x="78.1" y="175">10</text>
<text x="78.1" y="177.5">12</text>
<text x="69.2" y="180.1">13</text>
<text x="69.2" y="182.6">15</text>
<text x="69.2" y="185.2">17</text>
<text x="78.1" y="180.1">14</text>
<text x="78.1" y="182.6">16</text>
<text x="78.1" y="185.2">18</text>
<text x="69.2" y="187.7">19</text>
<text x="69.2" y="190.2">21</text>
<text x="78.1" y="187.7">20</text>
<text x="78.1" y="190.2">22</text>
<text x="69.2" y="192.8">23</text>
<text x="69.2" y="195.3">25</text>
<text x="69.2" y="197.9">27</text>
<text x="78.1" y="192.8">24</text>
<text x="78.1" y="195.3">26</text>
<text x="78.1" y="197.9">28</text>
<text x="69.2" y="200.4">29</text>
<text x="69.2" y="202.9">31</text>
<text x="78.1" y="200.4">30</text>
<text x="78.1" y="202.9">32</text>
<text x="69.2" y="205.5">33</text>
<text x="69.2" y="208">35</text>
<text x="78.1" y="205.5">34</text>
<text x="78.1" y="208">36</text>
<text x="69.2" y="210.6">37</text>
<text x="69.2" y="213.1">39</text>
<text x="78.1" y="210.6">38</text>
<text x="78.1" y="213.1">40</text>
</g>
</svg>
